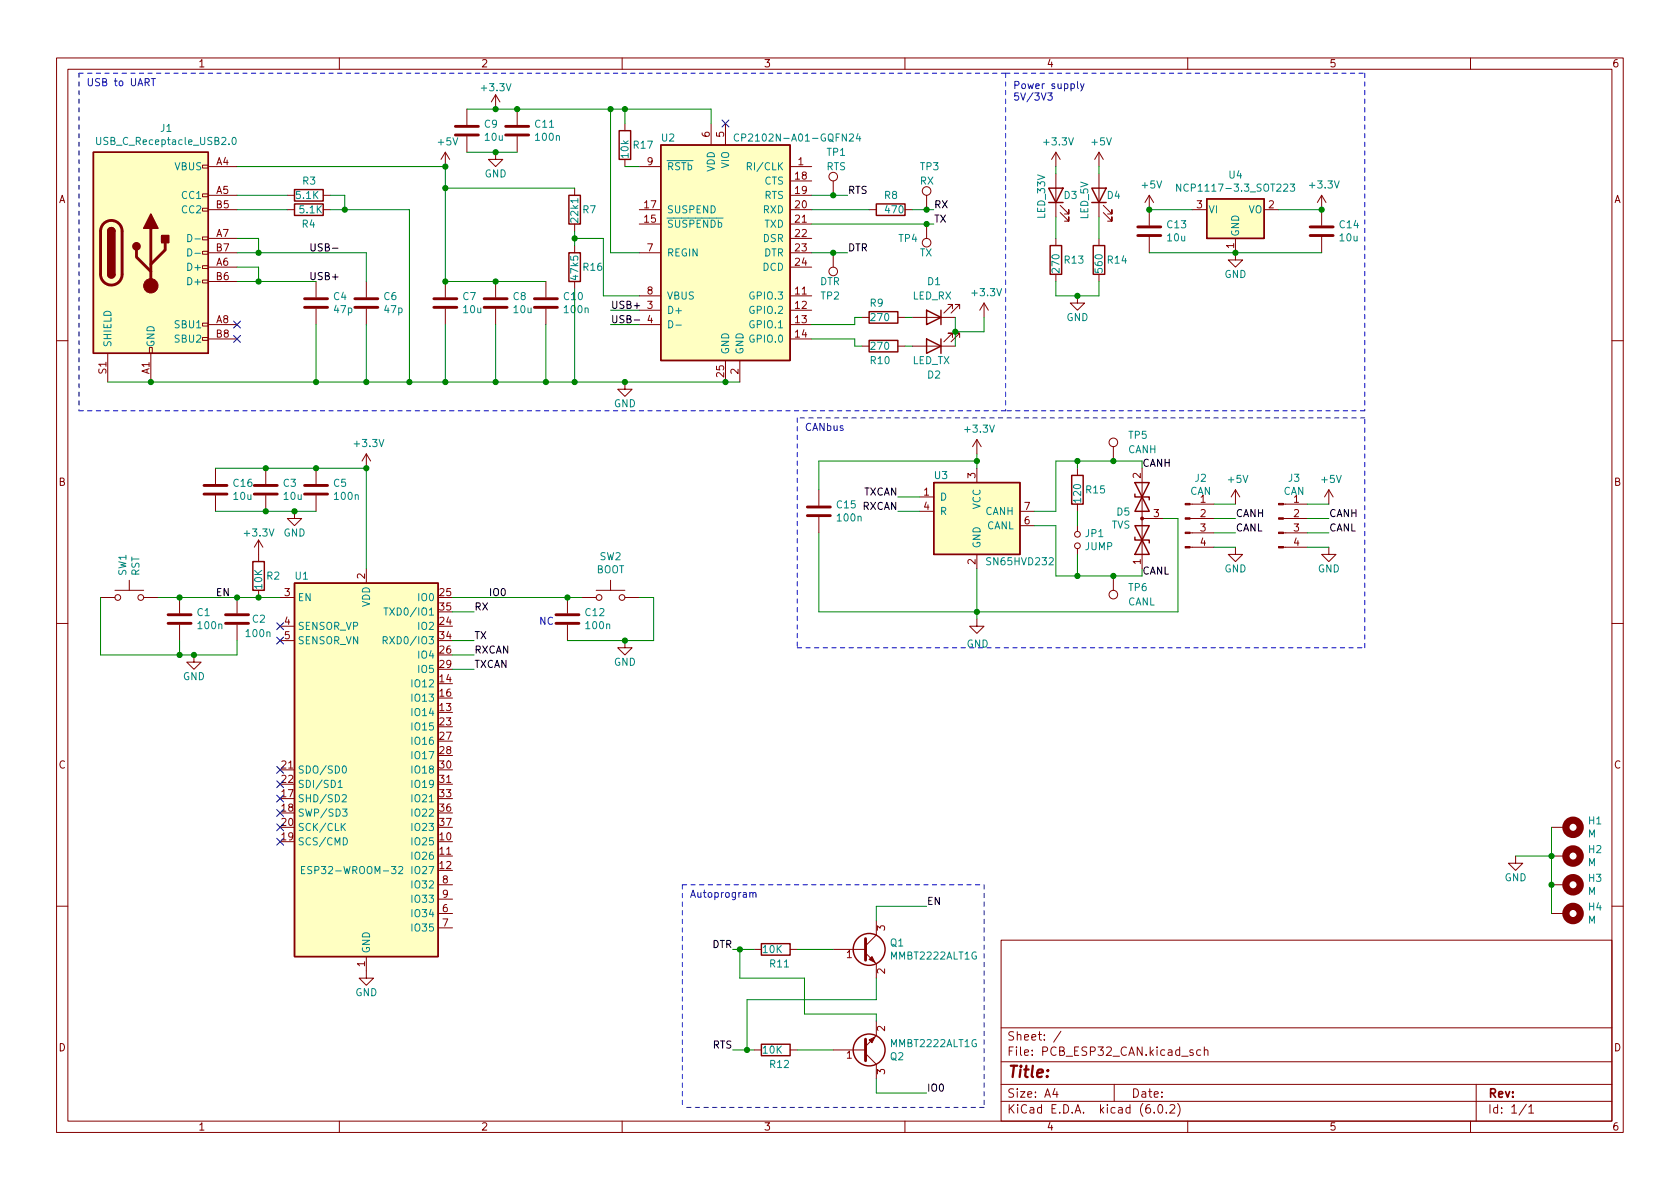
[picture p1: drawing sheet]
<svg xmlns="http://www.w3.org/2000/svg" width="297mm" height="210mm" viewBox="0 0 297 210" stroke-linecap="round" stroke-linejoin="round" font-family="sans-serif">
<g fill="none" stroke="#840000" stroke-width=".18">
<path d="M10 10.2h277v190.1h-277zM12 12.2h273v186.1h-273zM60 10.2v2M82.5 19.3v2.8M87.6 16.8l-.7 1.2M87.6 16.8v2.5M87.6 16.8l.8 1.2M91.4 19.3v2.8M110 10.2v2M160 10.2v2M210 10.2v2M260 10.2v2"/>
<path d="M35.8 36.8h1v.5h-1zM35.8 34.3h1v.5h-1zM35.8 29.2h1v.5h-1zM36.8 37.1h5.1M36.8 34.5h5.1M36.8 29.5h5.1M50.8 37.1h1.3M50.8 34.5h1.3M57.1 37.1h1.3M57.1 34.5h1.3M78.7 26.9v2.6M78.7 26.9l-.7 1.3"/>
<path d="M78.7 26.9l.8 1.3M82.5 24.1v2.8M87.6 26.9v1.3h1.3l-1.3 1.3-1.2-1.3h1.2M91.4 24.1v2.8M101.6 33.3v1.2M101.6 39.6v1.3M110.5 21.8v1.3M110.5 28.2v1.3M113 37.1h3.8M113 29.5h3.8M113 39.6h3.8M125.7 21.8v3.8"/>
<path d="M128.3 21.8v3.8M139.7 37.1h3.8M139.7 34.5h3.8M139.7 29.5h3.8M139.7 39.6h3.8M139.7 32h3.8M147.3 32v2.5M153.7 37.1h1.2M160 37.1h1.3M163.8 34.5v2.6M163.8 39.6v2.6M186.7 26.9v2.6"/>
<path d="M186.7 30.7v7.6M186.7 26.9l-.8 1.3M186.7 26.9l.8 1.3M187.5 37.6l1.5 1.5v-.8v.8h-.8M187.5 36.3l1.5 1.5v-.7v.7h-.8M194.3 26.9v2.6M194.3 30.7v7.6M194.3 26.9l-.8 1.3M194.3 26.9l.8 1.3M195.1 37.6l1.5 1.5v-.8v.8h-.8M195.1 36.3l1.5 1.5v-.7v.7h-.8M203.2 34.5v5.4"/>
<path d="M203.2 34.5l-.8 1.3M203.2 34.5l.8 1.3M210.8 37.1h2.6M223.5 37.1h2.6M233.7 34.5v5.4M233.7 34.5l-.8 1.3M233.7 34.5l.7 1.3M35.8 59.7h1v.5h-1zM35.8 57.1h1v.6h-1zM35.8 49.5h1v.5h-1zM35.8 47h1v.5h-1zM35.8 44.4h1v.6h-1z"/>
<path d="M35.8 41.9h1v.5h-1zM36.8 47.2h5.1M36.8 42.2h5.1M36.8 57.4h5.1M36.8 49.8h5.1M36.8 44.7h5.1M36.8 59.9h5.1M55.9 49.8v2.8M55.9 54.6v2.8M64.8 49.8v2.8M64.8 54.6v2.8M78.7 49.8v2.8"/>
<path d="M78.7 54.6v2.8M87.6 49.8v2.8M87.6 54.6v2.8M96.5 49.8v2.8M96.5 54.6v2.8M101.6 43.4v1.3M101.6 49.8v1.2M113 57.4h3.8M113 44.7h3.8M113 52.3h3.8M113 54.9h3.8M139.7 47.2h3.8"/>
<path d="M139.7 42.2h3.8M139.7 57.4h3.8M139.7 44.7h3.8M139.7 59.9h3.8M139.7 52.3h3.8M139.7 54.9h3.8M147.3 44.7v2.5M152.4 56.1h1.3M158.7 56.1h1.3M161.3 56.1h7.6M168.4 59.7v-.8h-.8h.8l-1.5 1.5M168.4 54.6v-.8h-.8h.8l-1.5 1.6"/>
<path d="M169.7 59.7v-.8h-.8h.8l-1.6 1.5M169.7 54.6v-.8h-.8h.8l-1.6 1.6M174 53.6l-.8 1.3M174 53.6v2.5M174 53.6l.8 1.3M186.7 42.2v1.2M186.7 48.5v1.3M190.5 52.3v1.3h1.3l-1.3 1.3-1.3-1.3h1.3M194.3 42.2v1.2M194.3 48.5v1.3M203.2 41.9v2.8M218.4 42.2v3.8h1.3l-1.3 1.2-1.2-1.2h1.2"/>
<path d="M233.7 41.9v2.8M10 60.2h2M19 62.5v5.1M26.4 61.5h.5v1h-.5zM26.7 62.5v5.1M110.5 67.6v1.2h1.3l-1.3 1.3-1.3-1.3h1.3M128.3 63.7v3.9M130.8 63.7v3.9M152.4 61.2h1.3M158.7 61.2h1.3M161.3 61.2h7.6M172.7 77.7v2.6"/>
<path d="M172.7 77.7l-.7 1.3M172.7 77.7l.8 1.3M196.8 79v2.5M285 60.2h2M38.1 82.8v2.8M38.1 87.6v2.8M45.7 95.5v3.8M45.7 95.5l-.7 1.3M45.7 95.5l.8 1.3M47 82.8v2.8M47 87.6v2.8M52.1 90.4v1.3h1.2l-1.2 1.3-1.3-1.3h1.3"/>
<path d="M55.9 82.8v2.8M55.9 87.6v2.8M64.8 80.3v2.5M64.8 80.3l-.8 1.2M64.8 80.3l.7 1.2M144.8 86.6v2.8M144.8 91.4v2.8M162.6 87.9h2.5M162.6 90.4h2.5M172.7 82.8v2.5M172.7 98v2.6M180.3 90.4h2.6"/>
<path d="M180.3 93h2.6M190.5 82.8v1.3M190.5 89.1v1.3M190.5 93v1M190.5 97v1M201.9 91.7h3.8M201.9 82.8v17.8M210.4 91.7h4.2M210.4 96.8h4.2M210.4 94.2h4.2M210.4 89.1h4.2M218.4 96.8v1.2h1.3l-1.3 1.3-1.2-1.3h1.2"/>
<path d="M218.4 86.6v2.5M218.4 86.6l-.7 1.3M218.4 86.6l.8 1.3M226.9 91.7h4.2M226.9 96.8h4.2M226.9 94.2h4.2M226.9 89.1h4.2M234.9 96.8v1.2h1.3l-1.3 1.3-1.2-1.3h1.2M234.9 86.6l-.7 1.3M234.9 86.6v2.5M234.9 86.6l.8 1.3M10 110.2h2"/>
<path d="M17.8 105.7h2.5M20.3 104.4h5.1M22.9 102.6v1.8M25.4 105.7h2.5M31.7 105.7v2.8M31.7 110.5v2.8M34.3 115.8v1.3h1.3l-1.3 1.3-1.3-1.3h1.3M41.9 105.7v2.8M41.9 110.5v2.8M45.7 104.4v1.3M49.5 105.7h2.6M49.5 110.7h2.6"/>
<path d="M49.5 113.3h2.6M64.8 100.6v2.5M100.3 105.7v2.8M100.3 110.5v2.8M102.9 105.7h2.5M105.4 104.4h5.1M107.9 102.6v1.8M110.5 113.3v1.2h1.3l-1.3 1.3-1.3-1.3h1.3M110.5 105.7h2.5M172.7 109.5v1.2h1.3l-1.3 1.3-1.3-1.3h1.3M196.8 101.8v2.6M285 110.2h2"/>
<path d="M49.5 136.1h2.6M77.5 138.7h2.5M77.5 156.5h2.5M77.5 151.4h2.5M77.5 159h2.5M268 151.4v1.2h1.2l-1.2 1.3-1.3-1.3h1.3M274.3 156.5h2.6M274.3 151.4h2.6M274.3 146.3h2.6M10 160.2h2M64.8 169.2v3.8h1.2l-1.2 1.2-1.3-1.2h1.3M77.5 161.5h2.5"/>
<path d="M77.5 164.1h2.5M133.3 167.9h1.3M139.7 167.9h1.3M147.3 167.9h5.7M153 168.5l1.9 1.9v2.6M154.9 162.8v2.5l-1.9 2M177 166.3h108v32h-108zM274.3 161.5h2.6M285 160.2h2M60 198.3v2M110 198.3v2M133.3 185.7h1.3"/>
<path d="M139.7 185.7h1.3M147.3 185.7h5.7M153 186.3l1.9 1.9v2.5M154.9 180.6v2.5l-1.9 1.9M160 198.3v2M177 194.8h108M177 191.8h108M177 187.8h108M177 181.8h108M186.5 192.5l-.4 1h1M186.9 193v1M187.6 182.4l-1.3 1.9"/>
<path d="M197 191.8v3M204.1 196.7v.1M204.9 195.4l.2-.1a.81 .81 0 0 1 .6 .7 .81 .81 0 0 1-.3 .8h-.2a.81 .81 0 0 1-.6-.6 .81 .81 0 0 1 .3-.8zM206.2 196.7v.1M206.9 195.5l.5-.2 .2 .2 .1 .3-.9 1h.9M208.2 195.1a1.72 1.72 0 0 1 0 2.3M210 198.3v2M210.9 185.7l-.3-.1-.2 .2v.3l.5 .1v.4h-.5M212.3 185.7l-.4-.1-.3 .3v.4l.1 .3h.6M212.9 185.8l.2-.2 .4 .1 .1 .9M212.9 185.1v1.5M260 198.3v2"/>
<path d="M261 191.8v6.5M269.9 195.3l-1.3 1.9M270.3 195.8l.4-.5v1.5M270.3 196.8h.9"/>
<circle cx="147.3" cy="31.2" r=".76"/>
<circle cx="163.8" cy="33.8" r=".76"/>
<circle cx="147.3" cy="48" r=".76"/>
<circle cx="163.8" cy="42.9" r=".76"/>
<circle cx="196.8" cy="78.2" r=".76"/>
<circle cx="190.5" cy="94.5" r=".51"/>
<circle cx="190.5" cy="96.5" r=".51"/>
<circle cx="20.8" cy="105.7" r=".51"/>
<circle cx="24.9" cy="105.7" r=".51"/>
<circle cx="105.9" cy="105.7" r=".51"/>
<circle cx="110" cy="105.7" r=".51"/>
<circle cx="196.8" cy="105.2" r=".76"/>
</g>
<g fill="none" stroke="#840000" stroke-width=".51">
<path d="M18.3 39.5a1.91 1.91 0 0 1 2.1-.4 1.91 1.91 0 0 1 1.2 1.8v7.6a1.91 1.91 0 0 1-1.9 1.9 1.91 1.91 0 0 1-1.9-1.9v-7.8l.2-.6zM80.5 23.9h4.1M80.5 22.3h4.1M89.4 23.9h4.1M89.4 22.3h4.1M24.1 44.2v1.3l2.6 2.5M26.7 40.4v10.1M29.2 42.9v1.3l-2.5 2.5M53.8 54.4h4.1M53.8 52.8h4.1M62.7 54.4h4.1M62.7 52.8h4.1"/>
<path d="M76.7 54.4h4.1M76.7 52.8h4.1M85.6 54.4h4.1M85.6 52.8h4.1M94.5 54.4h4.1M94.5 52.8h4.1M201.2 41.7h4M201.2 40.1h4M231.6 41.7h4.1M231.6 40.1h4.1M36.1 87.4h4M36.1 85.8h4"/>
<path d="M45 87.4h4M45 85.8h4M53.8 87.4h4.1M53.8 85.8h4.1M142.7 91.2h4.1M142.7 89.7h4.1M29.7 110.2h4.1M29.7 108.7h4.1M39.9 110.2h4M39.9 108.7h4M98.3 110.2h4.1M98.3 108.7h4.1"/>
<path d="M153 166v3.8M153 183.8v3.8"/>
</g>
<g fill="#840000" stroke="#840000" stroke-width=".18">
<path d="M153.7 183.9l1-.5-.5 1z"/>
<path d="M153.7 169.7l.5-.5 .5 1z"/>
<path d="M226.1 96.6h.8v.3h-.8z"/>
<path d="M226.1 94.1h.8v.3h-.8z"/>
<path d="M226.1 91.6h.8v.2h-.8z"/>
<path d="M226.1 89h.8v.3h-.8z"/>
<path d="M209.5 96.6h.9v.3h-.9z"/>
<path d="M209.5 94.1h.9v.3h-.9z"/>
<path d="M209.5 91.6h.9v.2h-.9z"/>
<path d="M209.5 89h.9v.3h-.9z"/>
<circle cx="26.7" cy="50.5" r="1.27"/>
<circle cx="201.9" cy="91.7" r=".25"/>
</g>
<g fill="none" stroke="#840000" stroke-width=".25">
<path d="M16.5 26.9h20.3v35.6h-20.3zM52.1 36.1h5v2h-5zM52.1 33.5h5v2.1h-5zM100.6 34.5h2v5.1h-2zM109.5 23.1h2v5.1h-2zM116.8 25.6h22.9v38.1h-22.9zM154.9 36.1h5.1v2h-5.1zM185.4 33.3h2.6l-1.3 2.5zM185.4 35.8h2.6M193 33.3h2.6l-1.3 2.5zM193 35.8h2.6M213.4 35.2h10.1v7h-10.1z"/>
<path d="M19 48.5a.64 .64 0 0 0 .7 .6 .64 .64 0 0 0 .6-.6M19 40.9a.64 .64 0 0 1 .7-.6 .64 .64 0 0 1 .6 .6M100.6 44.7h2v5.1h-2zM153.7 55.1h5v2h-5zM163.8 59.9l2.6 1.3-2.6 1.3zM163.8 54.9l2.6 1.2-2.6 1.3zM166.4 54.9v2.5M166.4 59.9v2.6M185.7 43.4h2v5.1h-2zM193.3 43.4h2v5.1h-2zM153.7 60.2h5v2h-5zM44.7 99.3h2v5.1h-2z"/>
<path d="M165.1 85.3h15.2v12.7h-15.2zM189.5 84.1h2v5h-2zM200.7 95v.5h2.5v.5M200.7 87.4v.5h2.5v.5M200.7 93l2.5 5h-2.5l2.5-5zM200.7 85.3l2.5 5.1h-2.5l2.5-5.1zM52.1 103.1h25.4v66.1h-25.4zM134.6 166.9h5.1v2h-5.1zM134.6 184.7h5.1v2h-5.1z"/>
<circle cx="153.7" cy="167.9" r="2.82"/>
<circle cx="153.7" cy="185.7" r="2.82"/>
</g>
<g fill="none" stroke="#840000" stroke-width="1.3">
<circle cx="278.1" cy="156.5" r="1.27"/>
<circle cx="278.1" cy="151.4" r="1.27"/>
<circle cx="278.1" cy="146.3" r="1.27"/>
<circle cx="278.1" cy="161.5" r="1.27"/>
</g>
<g fill="#ffffc2" stroke="#ffffc2" stroke-width=".18">
<path d="M16.5 26.9h20.3v35.6h-20.3z"/>
<path d="M52.1 103.1h25.4v66.1h-25.4z"/>
<path d="M213.4 35.2h10.1v7h-10.1z"/>
<path d="M116.8 25.6h22.9v38.1h-22.9z"/>
<path d="M165.1 85.3h15.2v12.7h-15.2z"/>
</g>
<g fill="#840000" stroke="#840000" stroke-width=".25">
<path d="M19 48.5h1.3a.64 .64 0 0 1-.6 .6 .64 .64 0 0 1-.7-.6z"/>
<path d="M19 40.9h1.3v7.6h-1.3z"/>
<path d="M19.2 40.4a.64 .64 0 0 1 .7-.1 .64 .64 0 0 1 .4 .6h-1.3z"/>
<path d="M26.7 37.8l1.2 2.6h-2.5z"/>
<path d="M28.6 41.7h1.2v1.2h-1.2z"/>
<circle cx="24.1" cy="43.6" r=".63"/>
</g>
<g fill="none" stroke="#008484" stroke-width=".18">
<path d="M17.1 24.3v1l.2 .3h.3l.2-.3v-1M41.2 24.4l.1-.1a.68 .68 0 0 1 .5 .6 .68 .68 0 0 1-.5 .7l-.1-.2-.2-.3zM130.6 23.8a.6 .6 0 0 0-.8 .4 .6 .6 0 0 0 .6 .8l.2-.2M132.1 29.4h.6l.2-.2-.1-.3-.7-.1v1.2M151.7 23.6l-.3 .9h.8M152 24.1v.9M208.8 32.5v1.3l-.8-1.3v1.3M228.1 32.5h.8l-.4 .5 .3 .2v.5l-.1 .1-.6-.1M33.2 41.5a.64 .64 0 0 1 .7 .6 .64 .64 0 0 1-.7 .6zM33.2 44a.64 .64 0 0 1 .7 .6 .64 .64 0 0 1-.7 .7zM34.5 42.2h.9M34.5 44.8h.9"/>
<path d="M118.2 56.7a.64 .64 0 0 1 .8 .6 .64 .64 0 0 1-.8 .7zM119.5 57.5h1M67.8 113.2h.6l.1-.2-.1-.3-.6-.1v1.3M67.9 107.5h.7M68.1 113.2l.4 .7M68.2 107.5v1.3M59.8 138.3l.4-.3v1.3M59.8 139.3h.7M60.6 135.6l.2-.2a.68 .68 0 0 1 .5 .7 .68 .68 0 0 1-.5 .6l-.2-.1-.1-.4zM53.3 153.8h.4M53.9 153.2h-.6v1.3h.6M60.5 140.6l.5-.1 .2 .4-.7 .9h.7"/>
<path d="M60.5 146.1l.6 .8M60.6 143.1h.8l-.5 .4 .4 .2v.5l-.2 .1-.5-.1M60.7 148.1a.64 .64 0 0 1 .7 .7 .64 .64 0 0 1-.7 .6zM61.1 145.6l-.8 .7M70.5 153.3l.5-.1 .2 .4-.8 .9h.8"/>
</g>
<path d="M58.8 43.9h1M112.1 56.6h1" fill="none" stroke="#000" stroke-width=".18"/>
<path d="M26.7 13.9h.8M27.1 13.9v1.3M185.3 16.4h.7l-.4 .5 .4 .1v.6l-.2 .1-.5-.1M190.5 14.4v1.1l.2 .2M191.1 14.8l.3 .9M191.7 14.8l-.5 1.2-.1 .1M132.6 158l.2-.2 .3 .1v.8M133.1 158l.2-.2 .3 .1 .1 .8" fill="none" stroke="#0000c2" stroke-width=".18"/>
<g fill="none" stroke="#0000c2" stroke-width=".18" stroke-dasharray=".8 .8">
<path d="M14 12.9v59.7M14 12.9h163.8M177.8 12.9v59.7M177.8 12.9h63.5M241.3 12.9v59.7M141 73.9v40.6M177.8 72.6h-163.8M241.3 73.9h-100.3M241.3 72.6h-63.5M141 114.5h100.3M241.3 114.5v-40.6M120.6 156.5v39.3"/>
<path d="M120.6 156.5h53.4M174 156.5v39.3M174 195.8h-53.4"/>
</g>
<g fill="none" stroke="#008400" stroke-width=".18">
<path d="M82.5 19.3h43.2v2.5M107.9 19.3v25.4h5.1M110.5 19.3v2.5M41.9 37.1h8.9M41.9 34.5h8.9M41.9 29.5h36.8v20.3h17.8M58.4 37.1h14v30.5M58.4 34.5h2.6v2.6M78.7 33.3h22.9M82.5 26.9h8.9M110.5 29.5h2.5M143.5 37.1h10.2"/>
<path d="M143.5 34.5h6.4M143.5 39.6h21.6M161.3 37.1h3.8M186.7 29.5v1.2M186.7 38.3v3.9M194.3 29.5v1.2M194.3 38.3v3.9M203.2 37.1h7.6M226.1 37.1h7.6M41.9 44.7h22.9v5.1M41.9 49.8h14M41.9 42.2h3.8v2.5"/>
<path d="M41.9 47.2h3.8v2.6M55.9 57.4v10.2M64.8 57.4v10.2M78.7 57.4v10.2M87.6 57.4v10.2M96.5 57.4v10.2M101.6 42.2h5.1v10.1h6.3M101.6 40.9v2.5M101.6 51v16.6M107.9 54.9h5.1M107.9 57.4h5.1M143.5 44.7h6.4"/>
<path d="M143.5 59.9h7.6v1.3h1.3M152.4 56.1h-1.3v1.3h-7.6M160 56.1h1.3M168.9 56.1v5.1M174 56.1v2.6h-5.1M186.7 49.8v2.5h7.6v-2.5M203.2 44.7h30.5M19 67.6h111.8M160 61.2h1.3M38.1 82.8h26.7v17.8M38.1 90.4h17.8M158.7 90.4h3.9"/>
<path d="M158.7 87.9h3.9M172.7 81.5h-27.9v5.1M172.7 80.3v2.5M182.9 93h3.8v8.8h15.2M190.5 81.5v1.3M190.5 90.4v2.6M190.5 98v3.8M201.9 81.5h-15.2v8.9h-3.8M205.7 91.7h2.6v16.5h-63.5v-14M214.6 91.7h3.8M214.6 96.8h3.8M214.6 94.2h3.8"/>
<path d="M214.6 89.1h3.8M231.1 91.7h3.8M231.1 96.8h3.8M231.1 94.2h3.8M231.1 89.1h3.8M17.8 105.7v10.1h24.1v-2.5M27.9 105.7h21.6M31.7 113.3v2.5M80 113.3h3.8M80 105.7h22.9M80 108.2h3.8M80 115.8h3.8"/>
<path d="M80 118.4h3.8M113 105.7h2.6v7.6h-15.3M172.7 100.6v8.9M268 151.4h6.3M274.3 146.3v15.2M129.5 167.9h3.8M130.8 167.9v5.1h11.4v6.3h12.7v1.3M141 167.9h6.3M154.9 173v3.8h-22.8v8.9M163.8 160.3h-8.9v2.5M129.5 185.7h3.8M141 185.7h6.3"/>
<path d="M154.9 190.7v2.6h8.9"/>
</g>
<g fill="none" stroke="#000084" stroke-width=".18">
<path d="M127.7 21.2l1.2 1.2M128.9 21.2l-1.2 1.2M41.3 56.8l1.2 1.2M41.3 59.3l1.2 1.2M42.5 56.8l-1.2 1.2M42.5 59.3l-1.2 1.2M48.9 110.1l1.2 1.2M48.9 112.7l1.2 1.2M50.1 110.1l-1.2 1.2M50.1 112.7l-1.2 1.2M48.9 135.5l1.2 1.2M48.9 138.1l1.2 1.2"/>
<path d="M50.1 135.5l-1.2 1.2M50.1 138.1l-1.2 1.2M48.9 140.6l1.2 1.2M48.9 143.1l1.2 1.3M48.9 148.2l1.2 1.2M48.9 145.7l1.2 1.2M50.1 140.6l-1.2 1.2M50.1 143.1l-1.2 1.3M50.1 148.2l-1.2 1.2M50.1 145.7l-1.2 1.2"/>
</g>
<g fill="#008400" stroke="#008400" stroke-width=".18">
<circle cx="87.6" cy="19.3" r=".46"/>
<circle cx="91.4" cy="19.3" r=".46"/>
<circle cx="87.6" cy="26.9" r=".46"/>
<circle cx="78.7" cy="67.6" r=".46"/>
<circle cx="64.8" cy="67.6" r=".46"/>
<circle cx="72.4" cy="67.6" r=".46"/>
<circle cx="78.7" cy="29.5" r=".46"/>
<circle cx="31.7" cy="115.8" r=".46"/>
<circle cx="31.7" cy="105.7" r=".46"/>
<circle cx="41.9" cy="105.7" r=".46"/>
<circle cx="45.7" cy="105.7" r=".46"/>
<circle cx="34.3" cy="115.8" r=".46"/>
<circle cx="47" cy="90.4" r=".46"/>
<circle cx="45.7" cy="49.8" r=".46"/>
<circle cx="45.7" cy="44.7" r=".46"/>
<circle cx="64.8" cy="82.8" r=".46"/>
<circle cx="55.9" cy="82.8" r=".46"/>
<circle cx="26.7" cy="67.6" r=".46"/>
<circle cx="47" cy="82.8" r=".46"/>
<circle cx="55.9" cy="67.6" r=".46"/>
<circle cx="61" cy="37.1" r=".46"/>
<circle cx="52.1" cy="90.4" r=".46"/>
<circle cx="130.8" cy="167.9" r=".46"/>
<circle cx="100.3" cy="105.7" r=".46"/>
<circle cx="110.5" cy="113.3" r=".46"/>
<circle cx="132.1" cy="185.7" r=".46"/>
<circle cx="78.7" cy="33.3" r=".46"/>
<circle cx="78.7" cy="49.8" r=".46"/>
<circle cx="110.5" cy="67.6" r=".46"/>
<circle cx="147.3" cy="44.7" r=".46"/>
<circle cx="87.6" cy="67.6" r=".46"/>
<circle cx="96.5" cy="67.6" r=".46"/>
<circle cx="107.9" cy="19.3" r=".46"/>
<circle cx="110.5" cy="19.3" r=".46"/>
<circle cx="101.6" cy="42.2" r=".46"/>
<circle cx="87.6" cy="49.8" r=".46"/>
<circle cx="128.3" cy="67.6" r=".46"/>
<circle cx="101.6" cy="67.6" r=".46"/>
<circle cx="172.7" cy="108.2" r=".46"/>
<circle cx="190.5" cy="81.5" r=".46"/>
<circle cx="196.8" cy="81.5" r=".46"/>
<circle cx="190.5" cy="52.3" r=".46"/>
<circle cx="172.7" cy="81.5" r=".46"/>
<circle cx="168.9" cy="58.7" r=".46"/>
<circle cx="196.8" cy="101.8" r=".46"/>
<circle cx="190.5" cy="101.8" r=".46"/>
<circle cx="274.3" cy="156.5" r=".46"/>
<circle cx="274.3" cy="151.4" r=".46"/>
<circle cx="147.3" cy="34.5" r=".46"/>
<circle cx="203.2" cy="37.1" r=".46"/>
<circle cx="163.8" cy="37.1" r=".46"/>
<circle cx="163.8" cy="39.6" r=".46"/>
<circle cx="233.7" cy="37.1" r=".46"/>
<circle cx="218.4" cy="44.7" r=".46"/>
</g>
<text font-size="2.8" fill="#840000" x="178" y="190.6">Title:</text>
<g font-size="2.1" fill="#840000">
<text x="178" y="184">Sheet: /</text>
<text x="178" y="186.7">File: PCB_ESP32_CAN.kicad_sch</text>
<text x="178" y="196.9">KiCad E.D.A. kicad (6.0.2)</text>
<text x="178" y="194.1">Size: A4</text>
<text x="200" y="194.1">Date:</text>
<text x="263" y="194.1">Rev:</text>
<text x="263" y="196.9">Id: 1/1</text>
</g>
<g font-size="1.8" fill="#840000">
<text x="35" y="11.9">1</text>
<text x="85" y="11.9">2</text>
<text x="135" y="11.9">3</text>
<text x="185" y="11.9">4</text>
<text x="235" y="11.9">5</text>
<text x="285" y="11.9">6</text>
<text x="38.2" y="29.2">A4</text>
<text x="114.4" y="29.2">9</text>
<text x="125.5" y="24.2" transform="rotate(-90 125.5 24.2)">6</text>
<text x="128" y="24.2" transform="rotate(-90 128 24.2)">5</text>
<text x="141.1" y="29.2">1</text>
<text x="10.3" y="35.9">A</text>
<text x="38.2" y="34.3">A5</text>
<text x="140.6" y="31.7">18</text>
<text x="140.6" y="34.3">19</text>
<text x="285.3" y="35.9">A</text>
<text x="38.2" y="41.9">A7</text>
<text x="38.2" y="36.8">B5</text>
<text x="114" y="39.4">15</text>
<text x="114" y="36.8">17</text>
<text x="140.6" y="36.8">20</text>
<text x="140.6" y="39.4">21</text>
<text x="140.6" y="41.9">22</text>
<text x="211.6" y="36.8">3</text>
<text x="224.3" y="36.8">2</text>
<text x="38.2" y="47">A6</text>
<text x="38.2" y="44.4">B7</text>
<text x="114.4" y="44.4">7</text>
<text x="140.6" y="44.4">23</text>
<text x="140.6" y="47">24</text>
<text x="218.2" y="43.9" transform="rotate(-90 218.2 43.9)">1</text>
<text x="38.2" y="49.5">B6</text>
<text x="114.4" y="52.1">8</text>
<text x="140.6" y="52.1">11</text>
<text x="38.2" y="57.1">A8</text>
<text x="38.2" y="59.7">B8</text>
<text x="114.4" y="54.6">3</text>
<text x="114.4" y="57.1">4</text>
<text x="140.6" y="54.6">12</text>
<text x="140.6" y="57.1">13</text>
<text x="140.6" y="59.7">14</text>
<text x="18.8" y="66.1" transform="rotate(-90 18.8 66.1)">S1</text>
<text x="26.4" y="66.1" transform="rotate(-90 26.4 66.1)">A1</text>
<text x="128" y="66.6" transform="rotate(-90 128 66.6)">25</text>
<text x="130.6" y="66.1" transform="rotate(-90 130.6 66.1)">2</text>
<text x="10.3" y="85.9">B</text>
<text x="163.3" y="87.6">1</text>
<text x="172.5" y="84.6" transform="rotate(-90 172.5 84.6)">3</text>
<text x="201.7" y="84.6" transform="rotate(-90 201.7 84.6)">2</text>
<text x="285.3" y="85.9">B</text>
<text x="163.3" y="90.2">4</text>
<text x="181.1" y="92.7">6</text>
<text x="181.1" y="90.2">7</text>
<text x="204" y="91.4">3</text>
<text x="212.2" y="91.4">2</text>
<text x="212.2" y="94">3</text>
<text x="228.7" y="91.4">2</text>
<text x="228.7" y="94">3</text>
<text x="172.5" y="99.8" transform="rotate(-90 172.5 99.8)">2</text>
<text x="201.7" y="99.8" transform="rotate(-90 201.7 99.8)">1</text>
<text x="212.2" y="96.5">4</text>
<text x="228.7" y="96.5">4</text>
<text x="50.3" y="105.4">3</text>
<text x="64.5" y="102.3" transform="rotate(-90 64.5 102.3)">2</text>
<text x="77.8" y="105.4">25</text>
<text x="77.8" y="107.9">35</text>
<text x="50.3" y="110.5">4</text>
<text x="50.3" y="113">5</text>
<text x="77.8" y="110.5">24</text>
<text x="77.8" y="113">34</text>
<text x="77.8" y="115.6">26</text>
<text x="77.8" y="118.1">29</text>
<text x="77.8" y="125.7">13</text>
<text x="77.8" y="120.6">14</text>
<text x="77.8" y="123.2">16</text>
<text x="77.8" y="128.3">23</text>
<text x="77.8" y="130.8">27</text>
<text x="10.3" y="135.9">C</text>
<text x="49.8" y="135.9">21</text>
<text x="77.8" y="133.3">28</text>
<text x="77.8" y="135.9">30</text>
<text x="285.3" y="135.9">C</text>
<text x="49.8" y="141">17</text>
<text x="49.8" y="143.5">18</text>
<text x="49.8" y="138.4">22</text>
<text x="77.8" y="138.4">31</text>
<text x="77.8" y="141">33</text>
<text x="77.8" y="143.5">36</text>
<text x="49.8" y="148.6">19</text>
<text x="49.8" y="146">20</text>
<text x="77.8" y="148.6">10</text>
<text x="77.8" y="146">37</text>
<text x="77.8" y="151.1">11</text>
<text x="77.8" y="153.7">12</text>
<text x="78.2" y="161.3">6</text>
<text x="78.2" y="156.2">8</text>
<text x="78.2" y="158.7">9</text>
<text x="78.2" y="163.8">7</text>
<text x="156.5" y="164.6" transform="rotate(-90 156.5 164.6)">3</text>
<text x="64.5" y="170.9" transform="rotate(-90 64.5 170.9)">1</text>
<text x="149.7" y="169.4">1</text>
<text x="156.5" y="172.2" transform="rotate(-90 156.5 172.2)">2</text>
<text x="10.3" y="185.9">D</text>
<text x="156.5" y="182.4" transform="rotate(-90 156.5 182.4)">2</text>
<text x="285.3" y="185.9">D</text>
<text x="149.7" y="187.2">1</text>
<text x="156.5" y="190" transform="rotate(-90 156.5 190)">3</text>
<text x="35" y="199.9">1</text>
<text x="85" y="199.9">2</text>
<text x="135" y="199.9">3</text>
<text x="185" y="199.9">4</text>
<text x="235" y="199.9">5</text>
<text x="285" y="199.9">6</text>
</g>
<g font-size="1.8" fill="#0000c2">
<text x="15.2" y="15.2">USB to UART</text>
<text x="179.1" y="15.7">Power supply</text>
<text x="179.1" y="17.8">5V/3V3</text>
<text x="142.2" y="76.2">CANbus</text>
<text x="95.2" y="110.5">NC</text>
<text x="121.9" y="158.7">Autoprogram</text>
</g>
<g font-size="1.8" fill="#008484">
<text x="85.3" y="16.1">+3.3V</text>
<text x="28.4" y="23.3">J1</text>
<text x="85.7" y="22.6">C9</text>
<text x="94.7" y="22.6">C11</text>
<text x="17.6" y="25.6">USB_C_Receptacle_USB2.0</text>
<text x="77.5" y="25.7">+5V</text>
<text x="85.8" y="24.9">10u</text>
<text x="94.8" y="24.9">100n</text>
<text x="111.1" y="27.9" transform="rotate(-90 111.1 27.9)">10k</text>
<text x="112.1" y="26.3">R17</text>
<text x="117" y="25">U2</text>
<text x="128.9" y="29.7" transform="rotate(-90 128.9 29.7)">VIO</text>
<text x="131.4" y="25">CP2102N-A01-GQFN24</text>
<text x="146.2" y="27.6">TP1</text>
<text x="184.7" y="25.7">+3.3V</text>
<text x="193.1" y="25.7">+5V</text>
<text x="30.9" y="30.1">VBUS</text>
<text x="32.3" y="35.2">CC1</text>
<text x="52.4" y="35.2">5.1K</text>
<text x="53.5" y="32.6">R3</text>
<text x="85.7" y="31.4">GND</text>
<text x="117.9" y="30.1">~{RSTb}</text>
<text x="126.4" y="30.4" transform="rotate(-90 126.4 30.4)">VDD</text>
<text x="132.8" y="30.1">RI/CLK</text>
<text x="135.1" y="32.6">CTS</text>
<text x="135.1" y="35.2">RTS</text>
<text x="146.1" y="30.1">RTS</text>
<text x="156.4" y="35.2">R8</text>
<text x="162.7" y="32.6">RX</text>
<text x="162.7" y="30.1">TP3</text>
<text x="188.1" y="35.2">D3</text>
<text x="195.8" y="35.2">D4</text>
<text x="202" y="33.3">+5V</text>
<text x="209.3" y="33.9">NCP1117-3.3_SOT223</text>
<text x="217.3" y="31.6">U4</text>
<text x="231.7" y="33.3">+3.3V</text>
<text x="32.3" y="37.7">CC2</text>
<text x="53.1" y="37.7">5.1K</text>
<text x="53.4" y="40.3">R4</text>
<text x="102.2" y="39.2" transform="rotate(-90 102.2 39.2)">22k1</text>
<text x="103.1" y="37.7">R7</text>
<text x="117.9" y="40.3">~{SUSPENDb}</text>
<text x="117.9" y="37.7">SUSPEND</text>
<text x="135" y="37.7">RXD</text>
<text x="135.1" y="40.3">TXD</text>
<text x="156.6" y="37.7">470</text>
<text x="184.8" y="38.6" transform="rotate(-90 184.8 38.6)">LED_33V</text>
<text x="192.4" y="38.8" transform="rotate(-90 192.4 38.8)">LED_5V</text>
<text x="206.4" y="40.4">C13</text>
<text x="213.6" y="37.7">VI</text>
<text x="219.1" y="41.9" transform="rotate(-90 219.1 41.9)">GND</text>
<text x="220.7" y="37.7">VO</text>
<text x="236.9" y="40.4">C14</text>
<text x="33.5" y="47.9">D+</text>
<text x="103.2" y="47.9">R16</text>
<text x="117.9" y="45.3">REGIN</text>
<text x="134.9" y="47.9">DCD</text>
<text x="135" y="42.8">DSR</text>
<text x="135" y="45.3">DTR</text>
<text x="158.9" y="42.8">TP4</text>
<text x="162.6" y="45.3">TX</text>
<text x="188.3" y="46.6">R13</text>
<text x="195.9" y="46.6">R14</text>
<text x="206.5" y="42.7">10u</text>
<text x="236.9" y="42.7">10u</text>
<text x="33.5" y="50.4">D+</text>
<text x="59" y="53.1">C4</text>
<text x="67.9" y="53.1">C6</text>
<text x="81.8" y="53.1">C7</text>
<text x="90.7" y="53.1">C8</text>
<text x="99.7" y="53.1">C10</text>
<text x="102.2" y="49.3" transform="rotate(-90 102.2 49.3)">47k5</text>
<text x="117.9" y="53">VBUS</text>
<text x="132.8" y="53">GPIO.3</text>
<text x="144.9" y="50.4">DTR</text>
<text x="145.2" y="53">TP2</text>
<text x="161.3" y="53">LED_RX</text>
<text x="164" y="50.4">D1</text>
<text x="172" y="52.4">+3.3V</text>
<text x="187.3" y="48.1" transform="rotate(-90 187.3 48.1)">270</text>
<text x="194.9" y="48.1" transform="rotate(-90 194.9 48.1)">560</text>
<text x="216.5" y="49.1">GND</text>
<text x="31.1" y="58">SBU1</text>
<text x="59.1" y="55.4">47p</text>
<text x="68" y="55.4">47p</text>
<text x="82" y="55.4">10u</text>
<text x="90.9" y="55.4">10u</text>
<text x="99.9" y="55.4">100n</text>
<text x="117.9" y="55.5">D+</text>
<text x="132.8" y="55.5">GPIO.2</text>
<text x="132.8" y="58">GPIO.1</text>
<text x="153.9" y="54.2">R9</text>
<text x="154.1" y="56.8">270</text>
<text x="188.5" y="56.8">GND</text>
<text x="19.7" y="61.5" transform="rotate(-90 19.7 61.5)">SHIELD</text>
<text x="27.3" y="61.5" transform="rotate(-90 27.3 61.5)">GND</text>
<text x="31.1" y="60.6">SBU2</text>
<text x="128.9" y="62.7" transform="rotate(-90 128.9 62.7)">GND</text>
<text x="131.4" y="62.7" transform="rotate(-90 131.4 62.7)">GND</text>
<text x="132.8" y="60.6">GPIO.0</text>
<text x="154" y="64.4">R10</text>
<text x="154.1" y="61.8">270</text>
<text x="161.3" y="64.4">LED_TX</text>
<text x="164" y="66.9">D2</text>
<text x="108.5" y="72">GND</text>
<text x="170.8" y="76.5">+3.3V</text>
<text x="199.6" y="77.6">TP5</text>
<text x="62.8" y="79">+3.3V</text>
<text x="199.4" y="80.1">CANH</text>
<text x="41.3" y="86.1">C16</text>
<text x="41.4" y="88.4">10u</text>
<text x="50.1" y="86.1">C3</text>
<text x="50.3" y="88.4">10u</text>
<text x="59" y="86.1">C5</text>
<text x="59.3" y="88.4">100n</text>
<text x="165.2" y="84.7">U3</text>
<text x="166.1" y="88.5">D</text>
<text x="191.1" y="88.7" transform="rotate(-90 191.1 88.7)">120</text>
<text x="192.1" y="87.2">R15</text>
<text x="210.4" y="87.5">CAN</text>
<text x="211.3" y="85.2">J2</text>
<text x="212.2" y="88.9">1</text>
<text x="217.2" y="85.4">+5V</text>
<text x="226.9" y="87.5">CAN</text>
<text x="227.8" y="85.2">J3</text>
<text x="228.7" y="88.9">1</text>
<text x="233.7" y="85.4">+5V</text>
<text x="43.4" y="94.9">+3.3V</text>
<text x="50.1" y="94.9">GND</text>
<text x="148.2" y="92.2">100n</text>
<text x="166.1" y="91.1">R</text>
<text x="173.4" y="90.1" transform="rotate(-90 173.4 90.1)">VCC</text>
<text x="174.2" y="91.1">CANH</text>
<text x="174.4" y="93.6">CANL</text>
<text x="191.9" y="95">JP1</text>
<text x="196.5" y="93.5">TVS</text>
<text x="197.5" y="91.2">D5</text>
<text x="22.3" y="101.8" transform="rotate(-90 22.3 101.8)">SW1</text>
<text x="24.6" y="101.9" transform="rotate(-90 24.6 101.9)">RST</text>
<text x="105.4" y="101.4">BOOT</text>
<text x="106" y="99.1">SW2</text>
<text x="173.4" y="97" transform="rotate(-90 173.4 97)">GND</text>
<text x="174.8" y="99.9">SN65HVD232</text>
<text x="191.9" y="97.3">JUMP</text>
<text x="216.5" y="101.2">GND</text>
<text x="233" y="101.2">GND</text>
<text x="46.4" y="104.1" transform="rotate(-90 46.4 104.1)">10K</text>
<text x="47.2" y="102.5">R2</text>
<text x="52.2" y="102.5">U1</text>
<text x="52.6" y="106.3">EN</text>
<text x="65.4" y="107.4" transform="rotate(-90 65.4 107.4)">VDD</text>
<text x="74.1" y="106.3">IO0</text>
<text x="199.4" y="107.1">CANL</text>
<text x="199.6" y="104.5">TP6</text>
<text x="34.9" y="108.9">C1</text>
<text x="35.1" y="111.2">100n</text>
<text x="43.6" y="112.6">100n</text>
<text x="44.6" y="110.1">C2</text>
<text x="52.6" y="111.4">SENSOR_VP</text>
<text x="52.6" y="113.9">SENSOR_VN</text>
<text x="68.9" y="113.9">RXD0/IO3</text>
<text x="69.1" y="108.8">TXD0/IO1</text>
<text x="74.1" y="111.4">IO2</text>
<text x="103.6" y="108.9">C12</text>
<text x="103.7" y="111.2">100n</text>
<text x="74.1" y="116.5">IO4</text>
<text x="74.1" y="119">IO5</text>
<text x="108.5" y="117.7">GND</text>
<text x="170.9" y="114.5">GND</text>
<text x="32.3" y="120.3">GND</text>
<text x="73.1" y="121.5">IO12</text>
<text x="73.1" y="124.1">IO13</text>
<text x="73.1" y="126.6">IO14</text>
<text x="73.1" y="129.2">IO15</text>
<text x="73.1" y="131.7">IO16</text>
<text x="52.6" y="136.8">SDO/SD0</text>
<text x="73.1" y="134.2">IO17</text>
<text x="73.1" y="136.8">IO18</text>
<text x="52.6" y="141.9">SHD/SD2</text>
<text x="52.6" y="139.3">SDI/SD1</text>
<text x="73.1" y="139.3">IO19</text>
<text x="73.1" y="141.9">IO21</text>
<text x="52.6" y="144.4">SWP/SD3</text>
<text x="52.6" y="149.5">SCS/CMD</text>
<text x="52.6" y="146.9">SCK/CLK</text>
<text x="73.1" y="149.5">IO25</text>
<text x="73.1" y="144.4">IO22</text>
<text x="73.1" y="146.9">IO23</text>
<text x="280.7" y="148.1">M</text>
<text x="280.9" y="145.8">H1</text>
<text x="54.3" y="154.6">ESP32-WROOM-32</text>
<text x="73.1" y="152">IO26</text>
<text x="73.1" y="154.6">IO27</text>
<text x="266" y="155.8">GND</text>
<text x="280.7" y="153.2">M</text>
<text x="280.9" y="155.9">H3</text>
<text x="280.9" y="150.8">H2</text>
<text x="73.1" y="157.1">IO32</text>
<text x="73.1" y="159.6">IO33</text>
<text x="280.7" y="158.2">M</text>
<text x="280.9" y="161">H4</text>
<text x="73.1" y="162.2">IO34</text>
<text x="73.1" y="164.7">IO35</text>
<text x="157.4" y="167.4">Q1</text>
<text x="280.7" y="163.3">M</text>
<text x="65.4" y="168.7" transform="rotate(-90 65.4 168.7)">GND</text>
<text x="134.9" y="168.5">10K</text>
<text x="136.2" y="171.1">R11</text>
<text x="157.6" y="169.7">MMBT2222ALT1G</text>
<text x="62.8" y="176.1">GND</text>
<text x="157.6" y="185.2">MMBT2222ALT1G</text>
<text x="134.9" y="186.3">10K</text>
<text x="136.2" y="188.8">R12</text>
<text x="157.4" y="187.5">Q2</text>
</g>
<g font-size="1.8">
<text x="149.9" y="34.3">RTS</text>
<text x="165.1" y="36.8">RX</text>
<text x="165.1" y="39.4">TX</text>
<text x="54.6" y="44.4">USB-</text>
<text x="149.9" y="44.4">DTR</text>
<text x="54.6" y="49.5">USB+</text>
<text x="107.9" y="54.6">USB+</text>
<text x="107.9" y="57.1">USB-</text>
<text x="148" y="89.9">C15 RXCAN</text>
<text x="152.7" y="87.6">TXCAN</text>
<text x="218.4" y="94">CANL</text>
<text x="218.4" y="91.4">CANH</text>
<text x="234.9" y="91.4">CANH</text>
<text x="234.9" y="94">CANL</text>
<text x="38.1" y="105.4">EN</text>
<text x="83.8" y="107.9">RX</text>
<text x="86.4" y="105.4">IO0</text>
<text x="83.8" y="113">TX</text>
<text x="83.8" y="115.6">RXCAN</text>
<text x="83.8" y="118.1">TXCAN</text>
<text x="163.8" y="160">EN</text>
<text x="125.9" y="167.6">DTR</text>
<text x="126" y="185.4">RTS</text>
<text x="163.8" y="193">IO0</text>
</g>
<g font-size="1.8" fill="#008400">
<text x="201.9" y="82.5">CANH</text>
<text x="201.9" y="101.6">CANL</text>
</g>
</svg>
